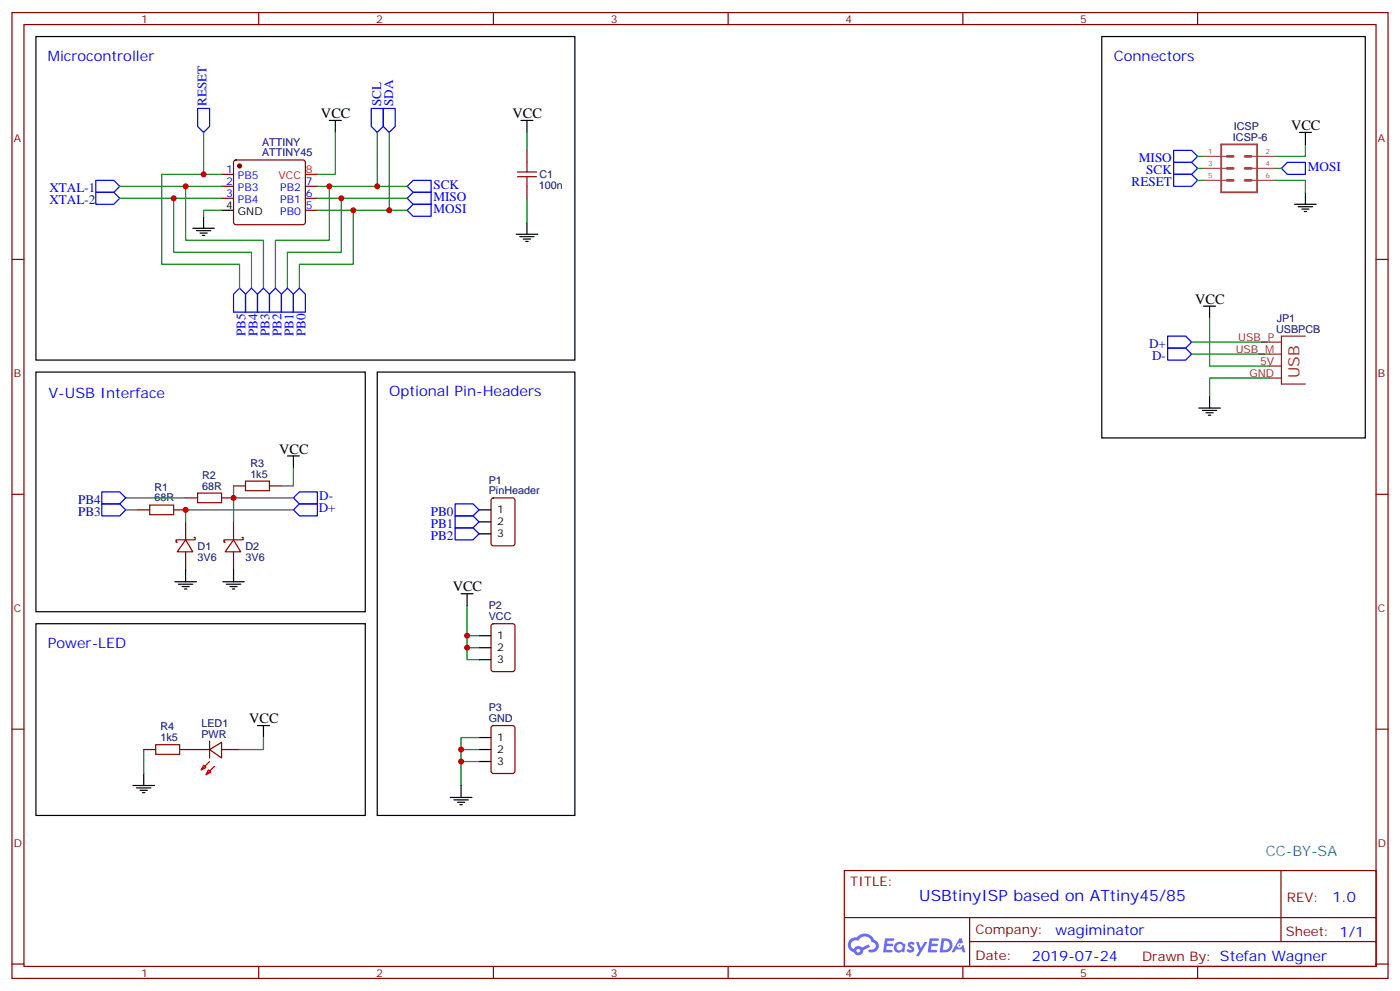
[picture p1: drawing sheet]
<svg xmlns="http://www.w3.org/2000/svg" width="412mm" height="292mm" viewBox="0 0 412 292" stroke-linecap="round" stroke-linejoin="round" font-family="sans-serif">
<g fill="none" stroke="#870000" stroke-width=".35">
<path d="M3.5 3.7h405.4v284.3h-405.4zM7.1 7.2h398.2v277.3h-398.2zM76.2 3.7v3.5M145.3 3.7v3.5M214.5 3.7v3.5M283.6 3.7v3.5M352.8 3.7v3.5M3.5 76.4h3.6M405.3 76.4h3.6M3.5 145.5h3.6M405.3 145.5h3.6M3.5 214.7h3.6"/>
<path d="M405.3 214.7h3.6M248.7 256.3h156.6v28.2h-156.6zM377.3 256.3v20.9M248.7 270.1h156.5M285.6 277.2h119.6M285.6 270.1v14.2M3.5 283.8h3.6M76.2 284.5v3.5M145.3 284.5v3.5M214.5 284.5v3.5M283.6 284.5v3.5M352.8 284.5v3.5"/>
<path d="M405.3 283.8h3.6"/>
</g>
<g fill="#5487ff">
<path d="M267.7 277.5a1.22 1.22 0 0 1 1.7 .2l-.4 .6a.47 .47 0 0 0-.3-.4 .47 .47 0 0 0-.5 .2l.1 .2a1.14 1.14 0 0 1 .8 1.8 1.14 1.14 0 0 1-1.9 0l-.2-.2 .5-.6 .7 .5a.29 .29 0 0 0 .3-.3 .29 .29 0 0 0-.2-.3 1.04 1.04 0 0 1-.6-1.7z"/>
<path d="M260.7 276.2h2.4l.3 .2-.2 .5-1.8 .1-.1 .8h1.5l.3 .4-.3 .4h-1.6l-.2 1.1h1.7l.2 .3-.2 .3-2.6 .1z"/>
<path d="M273.8 276.2h2.4l.3 .2-.1 .5-1.8 .1-.2 .8h1.6l.3 .4-.4 .4-1.6-.1-.1 1.1 1.7 .1 .2 .3-.2 .3-2.6 .1z"/>
<path d="M282.6 276.2h.7l.3 1.3-.6 .3a.69 .69 0 0 0-1 .3 .69 .69 0 0 0 .4 .9 .69 .69 0 0 0 .9-.6l.5-.2 .6 2.2h-.8l-.2-.9h-1.8l-.5 .9h-.8z"/>
<path d="M269.8 277.3h.8l.6 1.8 1.1-1.8h.9l-2.6 4.2h-.8l.9-1.5z"/>
<path d="M277.4 276.2l-.6 4.2h1.3a2.11 2.11 0 0 0 2.5-2.1 2.11 2.11 0 0 0-2.5-2.1zM278.1 277a1.39 1.39 0 0 1 1.7 1.4 1.39 1.39 0 0 1-1.8 1.2h-.3z"/>
<path d="M263.7 277.8a1.54 1.54 0 0 0-.1 2.2 1.54 1.54 0 0 0 2.2 .1l.6 .3 .3-2.3-.2-.3h-.4a1.49 1.49 0 0 0-2.4 0zM264 278.8a.94 .94 0 0 1 1.8 0 .94 .94 0 0 1-1.8 0z"/>
<path d="M250.4 276.6a2.18 2.18 0 0 0 1.1 3.7 1.44 1.44 0 0 0 1.6 .9 1.44 1.44 0 0 0 1.2-1.4l2-1.1-.5-.7-1.9 1a1.47 1.47 0 0 0-2.4 .4 1.39 1.39 0 0 1-.7-1.9 1.39 1.39 0 0 1 2-.5 2.12 2.12 0 0 1 2.2-1.3 2.12 2.12 0 0 1 1.9 1.7 1.14 1.14 0 0 1 1.1 1.4 1.14 1.14 0 0 1-1.7 .7 .43 .43 0 0 0-.5 .4 .43 .43 0 0 0 .4 .5 1.98 1.98 0 0 0 2.5-1.2 1.98 1.98 0 0 0-1.2-2.6 3.1 3.1 0 0 0-5.3-.6l-.9 .1zM252.3 279.9a.55 .55 0 0 1 1.1 0 .55 .55 0 0 1-1.1 0z"/>
<circle cx="282.6" cy="278.3" r=".26"/>
</g>
<circle cx="70.6" cy="48.9" r=".53" fill="#870000" stroke="#870000" stroke-width=".35"/>
<g fill="none" stroke="#870000" stroke-width=".35">
<path d="M65.3 51.3h3.5M65.3 54.9h3.5M65.3 58.4h3.5M69 47.3l.5-.2h19.8l.5 .2 .2 .5v17.6l-.3 .5-.4 .2h-19.8l-.5-.2-.2-.5v-17.6zM90 54.9h3.5M90 58.4h3.5M155.2 44.3v3.5M155.2 54.9v3.5M90 61.9h3.5M40.6 150.1h3.5M51.2 150.1h3.5M54.7 158.9l2.1 3.6h-4.6z"/>
<path d="M54.7 146.6h3.5M54.7 153.6v5.3M57.1 158.2h.4v.7h-5.6v.7h.3M65.3 146.6h3.5M68.8 158.9l2.1 3.6h-4.6zM68.8 143.1h3.5M68.8 153.6v5.3M71.3 158.2h.3v.7h-5.6v.7h.3M79.4 143.1h3.5M144.9 146.8l.4-.2h5.7l.6 .4 .1 13-.5 .6-5.9 .1-.6-.5-.1-12.9zM54.7 162.5v5.2M68.8 162.5v5.2"/>
<path d="M144.9 183.8l.4-.2h5.7l.6 .5 .1 12.9-.5 .7h-5.9l-.6-.4-.1-13zM61.7 218.2v4.9M144.9 213.8l.4-.2h5.7l.6 .4 .1 13-.5 .7h-5.9l-.6-.4-.1-13zM42.3 220.7h3.6M52.9 220.7h8.8M61.7 220.7l3.6-2.2v4.6zM65.3 220.7h5.3"/>
</g>
<g fill="none" stroke="#000" stroke-width=".35">
<path d="M10.6 10.8h158.7v95.2h-158.7zM324.6 10.8h77.6v118.1h-77.6zM97 35.5h3.5M98.8 35.5v3.5M153.5 35.5h3.5M155.2 35.5v3.5M382.8 39h3.5M384.5 39v3.5M384.5 56.6v3.5M56.8 67.2h6.3M57.9 67.9h4.2M58.9 68.6h2.1"/>
<path d="M59.6 69.3h.7M60 63.7v3.5M65.3 61.9h3.5M152 69h6.4M153.1 69.7h4.2M154.2 70.4h2.1M154.9 71.1h.7M155.2 65.4v3.6M381.4 60.1h6.3M382.4 60.9h4.2M383.5 61.6h2.1M384.2 62.3h.7"/>
<path d="M354.5 90.1h3.6M356.3 90.1v3.6M10.6 109.5h97v70.6h-97zM111.1 109.5h58.2v130.6h-58.2zM356.3 116.6v3.5M84.7 134.2h3.5M86.4 134.2v3.6M353.1 120.1h6.4M354.2 120.8h4.2M355.2 121.5h2.2M356 122.2h.7M141.1 157.2h3.5"/>
<path d="M141.1 150.1h3.5M141.1 153.6h3.5M51.5 171.3h6.4M52.6 172h4.2M53.6 172.7h2.1M54.3 173.4h.7M54.7 167.7v3.6M65.6 171.3h6.4M66.7 172h4.2M67.7 172.7h2.1M68.4 173.4h.7M68.8 167.7v3.6"/>
<path d="M135.8 174.8h3.5M137.6 174.8v3.5M10.6 183.6h97v56.5h-97zM141.1 194.2h3.5M141.1 187.1h3.5M141.1 190.7h3.5M75.8 213.6h3.6M77.6 213.6v3.5M141.1 217.1h3.5M39.2 231.2h6.3M40.2 232h4.2M41.3 232.7h2.1"/>
<path d="M42 233.4h.7M42.3 227.7v3.5M132.6 234.8h6.4M133.7 235.5h4.2M134.8 236.2h2.1M135.5 236.9h.7M135.8 231.2v3.6M141.1 224.2h3.5M141.1 220.7h3.5"/>
</g>
<path d="M90 51.3h3.5M60 225.2l.7 .8-1.4 .7zM61.4 226.7l.7 .7-1.4 .7zM61.7 224.2l-2.4 2.5M63.1 225.6l-2.4 2.5" fill="none" stroke="#f00" stroke-width=".35"/>
<g fill="none" stroke="#008700" stroke-width=".35">
<path d="M60 39v12.3M98.8 39v12.3h-5.3M111.1 39v15.9M114.7 39v22.9M155.2 39v5.3M35.3 54.9h19.4M35.3 58.4h15.9M65.3 54.9h-10.6v15.8h22.9v14.1M65.3 58.4h-14.1v15.9h22.9v10.5M65.3 51.3h-17.7v26.5h23v7M93.5 54.9h26.4M93.5 58.4h26.4"/>
<path d="M97 54.9v15.8h-15.9v14.1M100.5 58.4v15.9h-15.8v10.5M155.2 58.4v7M352.8 53.1h1.7M352.8 49.6h1.7M352.8 46h1.7M375.7 53.1h8.8v3.5M375.7 49.6h1.8M384.5 42.5v3.5h-8.8M65.3 61.9h-5.3v1.8M93.5 61.9h26.4M104.1 61.9v15.9h-15.9v7"/>
<path d="M356.3 93.7v14.1h17.6M351 104.2h22.9M351 100.7h22.9M373.9 111.3h-17.6v5.3M86.4 137.8v5.3h-3.5M37 146.6h17.7M37 150.1h3.6M68.8 143.1v3.5h17.6M68.8 146.6v7M86.4 150.1h-31.7v3.5M137.6 178.3v15.9h3.5M137.6 190.7h3.5"/>
<path d="M137.6 187.1h3.5M77.6 217.1v3.6h-7M141.1 217.1h-5.3v14.1M42.3 220.7v7M135.8 220.7h5.3M135.8 224.2h5.3"/>
</g>
<g fill="none" stroke="#00f" stroke-width=".35">
<path d="M58.2 31.9h3.5v5.3l-1.7 1.8-1.8-1.8zM109.4 31.9h3.5v5.3l-1.8 1.8-1.7-1.8zM112.9 31.9h3.5v5.3l-1.7 1.8-1.8-1.8zM28.2 53.1h5.3l1.8 1.8-1.8 1.7h-5.3zM28.2 56.6h5.3l1.8 1.8-1.8 1.7h-5.3zM119.9 54.9l1.8-1.8h5.3v3.5h-5.3zM119.9 58.4l1.8-1.8h5.3v3.5h-5.3zM345.7 51.3h5.3l1.8 1.8-1.8 1.8h-5.3zM345.7 47.8h5.3l1.8 1.8-1.8 1.7h-5.3zM345.7 44.3h5.3l1.8 1.7-1.8 1.8h-5.3zM377.5 49.6l1.7-1.8h5.3v3.5h-5.3zM119.9 61.9l1.8-1.8h5.3v3.6h-5.3z"/>
<path d="M70.6 84.8l1.7 1.8v5.3h-3.5v-5.3zM74.1 84.8l1.7 1.8v5.3h-3.5v-5.3zM77.6 84.8l1.8 1.8v5.3h-3.6v-5.3zM79.4 86.6l1.7-1.8 1.8 1.8v5.3h-3.5zM84.7 84.8l1.7 1.8v5.3h-3.5v-5.3zM86.4 86.6l1.8-1.8 1.8 1.8v5.3h-3.6zM344 99h5.2l1.8 1.7-1.8 1.8h-5.2zM344 102.5h5.2l1.8 1.7-1.8 1.8h-5.2zM30 148.3h5.3l1.7 1.8-1.7 1.8h-5.3zM30 144.8h5.3l1.7 1.8-1.7 1.7h-5.3zM86.4 146.6l1.8-1.8h5.3v3.5h-5.3zM86.4 150.1l1.8-1.8h5.3v3.6h-5.3z"/>
<path d="M134.1 148.3h5.2l1.8 1.8-1.8 1.8h-5.2zM134.1 151.9h5.2l1.8 1.7-1.8 1.8h-5.2zM134.1 155.4h5.2l1.8 1.8-1.8 1.7h-5.2z"/>
</g>
<path d="M152.4 52h5.6M152.4 50.6h5.6M155.2 47.8v2.8M155.2 52v2.9M44.1 148.7h7.1v2.8h-7.1zM58.2 145.2h7.1v2.8h-7.1zM72.3 141.6h7.1v2.9h-7.1zM45.9 219.3h7v2.8h-7z" fill="none" stroke="#a10000" stroke-width=".35"/>
<path d="M359.7 42.5h10.6v14.1h-10.6z" fill="none" stroke="#a64a4a" stroke-width=".56"/>
<path d="M361.5 53.1h1.7M361.5 49.6h1.7M361.5 46h1.7M366.8 53.1h1.7M366.8 49.6h1.7M366.8 46h1.7" fill="none" stroke="#a64a4a" stroke-width=".85"/>
<path d="M354.5 46h7M354.5 49.6h7M354.5 53.1h7M368.8 46h6.9M368.8 49.6h6.9M368.8 53.1h6.9" fill="none" stroke="#a64a4a" stroke-width=".35"/>
<path d="M384.5 99h-7v14.1h7M373.9 100.7h3.6M373.9 104.2h3.6M373.9 107.8h3.6M373.9 111.3h3.6" fill="none" stroke="#8c2424" stroke-width=".35"/>
<g fill="#c00">
<circle cx="135.8" cy="224.2" r=".88"/>
<circle cx="137.6" cy="190.7" r=".88"/>
<circle cx="137.6" cy="187.1" r=".88"/>
<circle cx="135.8" cy="220.7" r=".88"/>
<circle cx="60" cy="51.3" r=".88"/>
<circle cx="54.7" cy="150.1" r=".88"/>
<circle cx="68.8" cy="146.6" r=".88"/>
<circle cx="54.7" cy="54.9" r=".88"/>
<circle cx="100.5" cy="58.4" r=".88"/>
<circle cx="97" cy="54.9" r=".88"/>
<circle cx="104.1" cy="61.9" r=".88"/>
<circle cx="111.1" cy="54.9" r=".88"/>
<circle cx="114.7" cy="61.9" r=".88"/>
<circle cx="51.2" cy="58.4" r=".88"/>
</g>
<text font-size="4.6" fill="#8d2323" x="382.8" y="111.3" transform="rotate(-90 382.8 111.3)">USB</text>
<text font-size="4.6" fill="#00f" x="270.8" y="265.3">USBtinyISP based on ATtiny45/85</text>
<g font-size="4.2" fill="#00f">
<text x="14.1" y="17.8">Microcontroller</text>
<text x="328.1" y="17.8">Connectors</text>
<text x="14.3" y="117.3">V-USB Interface</text>
<text x="114.7" y="116.6">Optional Pin-Headers</text>
<text x="14.1" y="190.7">Power-LED</text>
<text x="392.5" y="265.6">1.0</text>
<text x="310.9" y="275.1">wagiminator</text>
<text x="304" y="282.9">2019-07-24</text>
</g>
<g font-size="4.2">
<text x="94.5" y="34.7">VCC</text>
<text x="151" y="34.7">VCC</text>
<text x="380.3" y="38.3">VCC</text>
<text x="352.1" y="89.4">VCC</text>
<text x="82.2" y="133.5">VCC</text>
<text x="133.3" y="174.1">VCC</text>
<text x="73.4" y="212.9">VCC</text>
</g>
<text font-size="4.2" fill="#0099b0" x="372.9" y="252.1">CC-BY-SA</text>
<g font-size="3.9" fill="#00f">
<text x="60.8" y="31.3" transform="rotate(-90 60.8 31.3)">RESET</text>
<text x="112.2" y="31.2" transform="rotate(-90 112.2 31.2)">SCL</text>
<text x="115.8" y="31.2" transform="rotate(-90 115.8 31.2)">SDA</text>
<text x="335.5" y="47.8">MISO</text>
<text x="337.7" y="51.3">SCK</text>
<text x="385.2" y="50.4">MOSI</text>
<text x="14.5" y="56.6">XTAL-1</text>
<text x="127.7" y="55.7">SCK</text>
<text x="127.7" y="59.2">MISO</text>
<text x="333.4" y="54.9">RESET</text>
<text x="14.5" y="60.1">XTAL-2</text>
<text x="127.7" y="62.8">MOSI</text>
<text x="72.3" y="99.1" transform="rotate(-90 72.3 99.1)">PB5</text>
<text x="75.9" y="99.1" transform="rotate(-90 75.9 99.1)">PB4</text>
<text x="79.4" y="99.1" transform="rotate(-90 79.4 99.1)">PB3</text>
<text x="82.9" y="99.1" transform="rotate(-90 82.9 99.1)">PB2</text>
<text x="86.4" y="99.1" transform="rotate(-90 86.4 99.1)">PB1</text>
<text x="90" y="99.1" transform="rotate(-90 90 99.1)">PB0</text>
<text x="338.5" y="102.5">D+</text>
<text x="339.4" y="106">D-</text>
<text x="23" y="148.4">PB4</text>
<text x="94" y="147.3">D-</text>
<text x="23" y="151.9">PB3</text>
<text x="93.9" y="150.9">D+</text>
<text x="126.9" y="151.9">PB0</text>
<text x="126.9" y="155.4">PB1</text>
<text x="126.9" y="158.9">PB2</text>
</g>
<g font-size="3.9" fill="#800">
<text x="250.5" y="260.9">TITLE:</text>
<text x="379.1" y="265.6">REV:</text>
<text x="287.4" y="275.1">Company:</text>
<text x="378.7" y="275.7">Sheet: 1/1</text>
<text x="287.4" y="282.8">Date:</text>
<text x="336.4" y="282.8">Drawn By: Stefan Wagner</text>
</g>
<g font-size="3.2" fill="#800">
<text x="41.6" y="6.7">1</text>
<text x="110.8" y="6.7">2</text>
<text x="179.9" y="6.7">3</text>
<text x="249.1" y="6.7">4</text>
<text x="318.2" y="6.7">5</text>
<text x="4.1" y="41.8">A</text>
<text x="405.9" y="41.8">A</text>
<text x="4.1" y="110.9">B</text>
<text x="405.9" y="110.9">B</text>
<text x="4.1" y="180.1">C</text>
<text x="405.9" y="180.1">C</text>
<text x="4.1" y="249.2">D</text>
<text x="405.9" y="249.2">D</text>
<text x="41.6" y="287.5">1</text>
<text x="110.8" y="287.5">2</text>
<text x="179.9" y="287.5">3</text>
<text x="249.1" y="287.5">4</text>
<text x="318.2" y="287.5">5</text>
</g>
<g font-size="3.2" fill="#000080">
<text x="363.2" y="41.5">ICSP-6</text>
<text x="363.4" y="38.2">ICSP</text>
<text x="77.2" y="46">ATTINY45</text>
<text x="77.2" y="42.9">ATTINY</text>
<text x="158.9" y="52.5">C1</text>
<text x="158.7" y="55.7">100n</text>
<text x="376.1" y="94.7">JP1</text>
<text x="375.9" y="97.9">USBPCB</text>
<text x="73.7" y="137.4">R3</text>
<text x="59.5" y="140.9">R2</text>
<text x="73.7" y="140.6">1k5</text>
<text x="144" y="142.3">P1</text>
<text x="45.5" y="147.6">68R</text>
<text x="45.5" y="144.4">R1</text>
<text x="59.5" y="144.1">68R</text>
<text x="144" y="145.5">PinHeader</text>
<text x="58.2" y="161.8">D1</text>
<text x="72.3" y="161.8">D2</text>
<text x="58.2" y="165">3V6</text>
<text x="72.3" y="165">3V6</text>
<text x="144" y="179.4">P2</text>
<text x="144" y="182.6">VCC</text>
<text x="144" y="209.4">P3</text>
<text x="47.3" y="215">R4</text>
<text x="59.3" y="214">LED1</text>
<text x="144" y="212.5">GND</text>
<text x="47.3" y="218.2">1k5</text>
<text x="59.3" y="217.1">PWR</text>
</g>
<g font-size="3.2" fill="#00f">
<text x="66.6" y="51">1</text>
<text x="70.1" y="52.7">PB5</text>
<text x="66.6" y="54.5">2</text>
<text x="66.6" y="58">3</text>
<text x="70.1" y="56.3">PB3</text>
<text x="70.1" y="59.8">PB4</text>
<text x="82.5" y="59.8">PB1</text>
<text x="82.5" y="56.3">PB2</text>
<text x="90.1" y="58">6</text>
<text x="90.1" y="54.5">7</text>
<text x="82.5" y="63.3">PB0</text>
<text x="90.1" y="61.6">5</text>
</g>
<g font-size="3.2" fill="#f00">
<text x="82.1" y="52.7">VCC</text>
<text x="90.1" y="51">8</text>
</g>
<g font-size="3.2">
<text x="66.6" y="61.6">4</text>
<text x="70.1" y="63.3">GND</text>
<text x="146.4" y="151.2">1</text>
<text x="146.4" y="154.7">2</text>
<text x="146.4" y="158.2">3</text>
<text x="146.4" y="188.2">1</text>
<text x="146.4" y="191.7">2</text>
<text x="146.4" y="195.3">3</text>
<text x="146.4" y="218.2">1</text>
<text x="146.4" y="221.7">2</text>
<text x="146.4" y="225.2">3</text>
</g>
<g font-size="3.2" fill="#8d2323">
<text x="364.8" y="100.4">USB_P</text>
<text x="364" y="103.9">USB_M</text>
<text x="371.2" y="107.4">5V</text>
<text x="368.1" y="110.9">GND</text>
</g>
<g font-size="2.1" fill="#a54b4b">
<text x="355.9" y="45.3">1</text>
<text x="372.8" y="45.3">2</text>
<text x="355.9" y="48.9">3</text>
<text x="355.9" y="52.4">5</text>
<text x="372.8" y="48.9">4</text>
<text x="372.8" y="52.4">6</text>
</g>
</svg>
